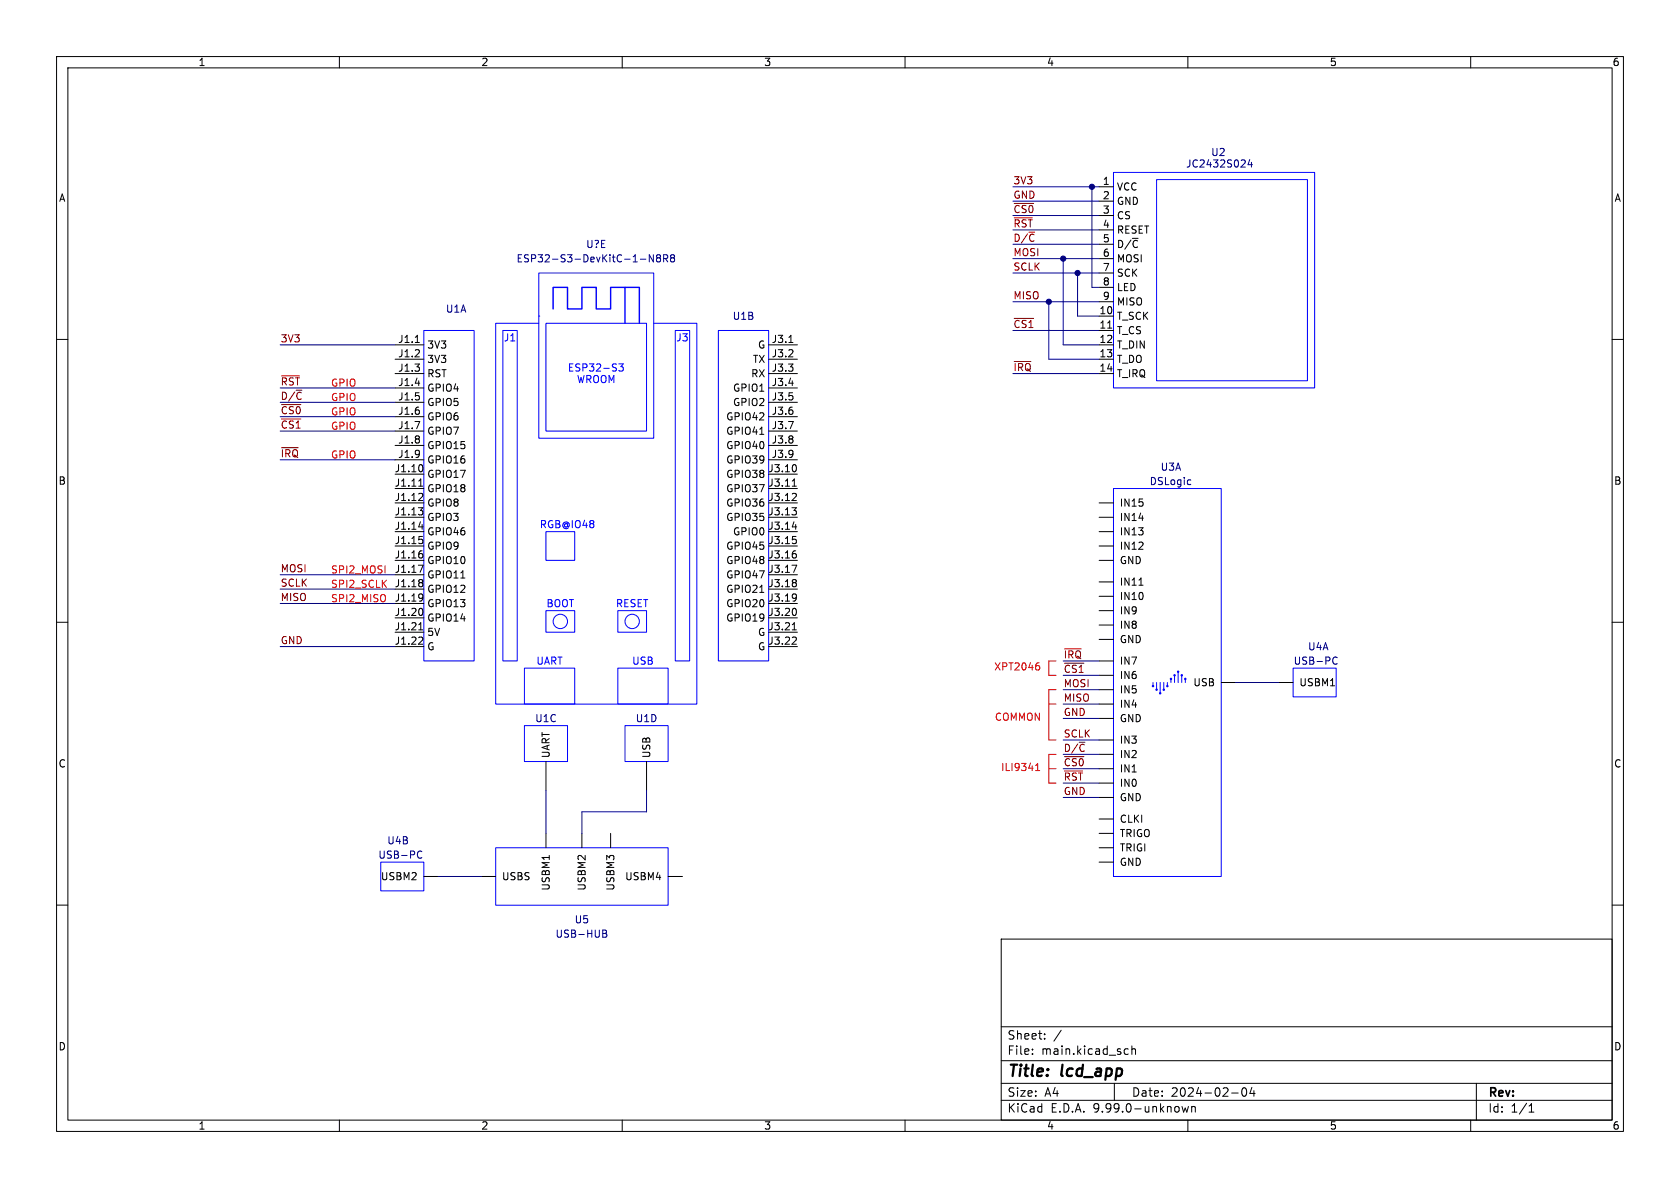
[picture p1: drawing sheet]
<svg xmlns="http://www.w3.org/2000/svg" width="297mm" height="210mm" viewBox="0 0 297 210" stroke-linecap="round" stroke-linejoin="round" font-family="sans-serif">
<g fill="none" stroke="#000" stroke-width=".18">
<path d="M10 10h277v190h-277zM12 12h273v186h-273zM60 10v2M110 10v2M160 10v2M210 10v2M260 10v2M194.3 33h2.5M194.3 35.6h2.5M194.3 38.1h2.5M194.3 40.6h2.5M194.3 43.2h2.5"/>
<path d="M194.3 45.7h2.5M194.3 48.3h2.5M194.3 50.8h2.5M194.3 53.3h2.5M194.3 55.9h2.5M194.3 58.4h2.5M195.8 58h.7M10 60h2M69.8 61h5.1M69.8 63.5h5.1M69.8 66h5.1M69.8 68.6h5.1"/>
<path d="M69.8 71.1h5.1M69.8 73.7h5.1M69.8 76.2h5.1M69.8 78.7h5.1M73.4 74.5h.8l-.5 1.3M73.4 60.5h.7M73.4 67.7h.8M134.3 76.8h.7M135.9 61h5.1M135.9 63.5h5.1M135.9 66h5.1M135.9 68.6h5.1"/>
<path d="M135.9 71.1h5.1M135.9 73.7h5.1M135.9 76.2h5.1M135.9 78.7h5.1M139.4 74.5h.8l-.5 1.3M139.5 60.5h.7M139.5 67.7h.7M194.3 61h2.5M194.3 63.5h2.5M194.3 66h2.5M285 60h2M69.8 81.3h5.1"/>
<path d="M69.8 83.8h5.1M69.8 86.4h5.1M69.8 88.9h5.1M69.8 91.4h5.1M69.8 94h5.1M69.8 96.5h5.1M69.8 99.1h5.1M74 89.8h.7l-.4 .4M74 99.9h.8l-.5 1.3M74 85.9h.7M74 93.1h.8M74.1 94.8h.6"/>
<path d="M74.3 84.9l.1-.2v1.2M74.4 97.4h.2M74.4 82.1a.79 .79 0 0 1 0 1.3M74.5 87.2l.2 .3v.3l-.7 .7h.7M74.5 90.2l.2 .3v.3l-.2 .2M74.5 95.3l.2 .3v.3l-.2 .2M74.5 97.9l.2 .2v.3l-.2 .2M74.6 92.7v.9M135.9 81.3h5.1M135.9 83.8h5.1M135.9 86.4h5.1M135.9 88.9h5.1"/>
<path d="M135.9 91.4h5.1M135.9 94h5.1M135.9 96.5h5.1M135.9 99.1h5.1M140 89.8h.8l-.4 .4M140 99.9h.8l-.5 1.3M140.1 85.9h.7M140.1 93.1h.7M140.1 94.8h.6M140.3 84.9l.1-.2v1.2M140.4 97.4h.3M140.5 82.1a.79 .79 0 0 1 0 1.3"/>
<path d="M140.5 87.2l.3 .3-.1 .3-.7 .7h.8M140.5 90.2l.3 .3v.3l-.3 .2M140.5 95.3l.3 .3v.3l-.3 .2M140.5 97.9l.3 .2v.3l-.3 .2M140.7 92.7v.9M194.3 88.9h2.5M194.3 91.4h2.5M194.3 94h2.5M194.3 96.5h2.5M194.3 99.1h2.5M10 110h2M69.8 101.6h5.1"/>
<path d="M69.8 104.1h5.1M69.8 106.7h5.1M69.8 109.2h5.1M69.8 111.8h5.1M69.8 114.3h5.1M74 111.3h.7M74.3 110.3l.1-.2v1.2M74.4 107.5a.79 .79 0 0 1 0 1.3M74.5 112.6l.2 .3v.3l-.7 .7h.7M74.5 102.5l.2 .2-.2 .3 .2 .2v.3l-.2 .2M74.5 105l.2 .1a1.03 1.03 0 0 1-.2 1.1M74.7 105.5l-.2 .3"/>
<path d="M81.5 102.2h.7M134.3 104.7h.7M135.9 101.6h5.1M135.9 104.1h5.1M135.9 106.7h5.1M135.9 109.2h5.1M135.9 111.8h5.1M135.9 114.3h5.1M140.1 111.3h.7M140.3 110.3l.1-.2v1.2M140.5 107.5a.79 .79 0 0 1 0 1.3M140.5 102.5l.3 .2-.3 .3 .3 .2v.3l-.3 .2"/>
<path d="M140.5 105l.2 .1a1.03 1.03 0 0 1-.2 1.1M140.5 112.6l.3 .3-.1 .3-.7 .7h.8M140.8 105.5l-.3 .3M194.3 102.9h2.5M194.3 105.4h2.5M194.3 108h2.5M194.3 110.5h2.5M194.3 113h2.5M194.3 116.8h2.5M194.3 119.4h2.5M201.4 103.4h.7M285 110h2"/>
<path d="M96.5 134.6v5.1M114.3 134.6v5.1M194.3 121.9h2.5M194.3 124.5h2.5M194.3 127h2.5M194.3 130.8h2.5M194.3 133.4h2.5M194.3 135.9h2.5M194.3 138.4h2.5M215.9 120.7h2.5M226.1 120.7h2.5M74.9 154.9h2.6"/>
<path d="M85.1 154.9h2.5M96.5 147.3v2.6M102.9 147.3v2.6M107.9 147.3v2.6M118.1 154.9h2.5M194.3 141h2.5M194.3 144.8h2.5M194.3 147.3h2.5M194.3 149.9h2.5M194.3 152.4h2.5M10 160h2M177 166h108v32h-108z"/>
<path d="M285 160h2M60 198v2M110 198v2M160 198v2M177 194.5h108M177 191.5h108M177 187.5h108M177 181.5h108M182.5 186.3v.1M182.5 185.5v.1M184.7 183.6v.1M184.7 182.8v.1"/>
<path d="M187.6 182.1l-1.3 2M197 191.5v3M199 185.4l.5 .1M199.5 186.3l-.5 .1M200.1 185.5l.2-.1 .4 .1v.9M200.1 184.9v1.5M209 195.6l.2 1 .3-.7 .3 .7 .3-1M210 198v2M210.7 195.6v1M210.7 195.7l.2-.1 .3 .1 .1 .9M217.7 193.2h1.2M219.7 192.4l.2-.1a.81 .81 0 0 1 .6 .6 .81 .81 0 0 1-.3 .8l-.2 .1a.81 .81 0 0 1-.3-1.4z"/>
<path d="M221.3 192.2l-.3 1.1h.9M221.7 192.8v1M260 198v2M261 191.5v6.5M270.3 196.6h.9M270.3 195.5l.4-.4v1.5"/>
</g>
<g fill="none" stroke="#00f" stroke-width=".18">
<path d="M196.8 30.5h35.6v38.1h-35.6zM204.5 31.8h26.6v35.5h-26.6zM74.9 58.4h8.9v58.4h-8.9zM88.9 58.4h2.5v58.4h-2.5zM95.2 48.3h20.4v29.2h-20.4zM95.2 55.9h.1M95.2 57.2h-7.6v67.3h35.6v-67.3h-7.6M96.5 57.2h17.8v19h-17.8zM119.4 58.4h2.5v58.4h-2.5zM127 58.4h8.9v58.4h-8.9zM100.7 64.9h.4M101.3 64.3h-.6v1.3h.6"/>
<path d="M102.2 66.4l.3 1.2 .2-.9 .3 .9 .3-1.2M102.5 64.4l-.5-.1-.2 .1v.4l.6 .3 .1 .3-.2 .2-.5-.1M103.1 65l.6-.1 .1-.1-.1-.4-.6-.1v1.3M103.7 67h.7l.1-.2-.1-.3-.7-.1v1.2M104 67l.5 .6M104.2 64.3h.8l-.4 .5 .3 .1v.6l-.2 .1-.5-.1M105 66.6l.3-.2a.43 .43 0 0 1 .5 .4v.4a.42 .42 0 0 1-.4 .5 .42 .42 0 0 1-.4-.5zM105.5 64.4l.5-.1 .2 .4-.8 .9h.8M106.3 66.6l.3-.2a.43 .43 0 0 1 .5 .4v.4a.42 .42 0 0 1-.4 .5 .42 .42 0 0 1-.4-.5zM106.7 65.1h1M107.7 67.6v-1.2l.4 .9 .4-.9v1.2M109 64.4l-.5-.1-.2 .1v.4l.6 .3 .1 .3-.3 .2-.4-.1"/>
<path d="M109.4 64.3h.8l-.4 .5 .3 .1v.6l-.2 .1-.5-.1M96.5 94h5.1v5.1h-5.1zM196.8 86.4h19.1v68.5h-19.1zM92.7 118.1h8.9v6.4h-8.9zM96.5 108h5.1v3.8h-5.1zM109.2 108h5.1v3.8h-5.1zM109.2 118.1h8.9v6.4h-8.9zM207.6 119.4v1.3M208.3 118.7v2M208.9 119.4v1.3M228.6 118.1h7.6v5.1h-7.6zM92.7 128.3h7.6v6.3h-7.6z"/>
<path d="M110.5 128.3h7.6v6.3h-7.6zM203.8 120.7v.6M204.5 120.7v1.2M205.1 120.7v1.9M205.7 120.7v1.2M206.4 120.7v.6M207 120v.7M209.5 120v.7M67.3 152.4h7.6v5.1h-7.6zM87.6 149.9h30.5v10.1h-30.5z"/>
<circle cx="99.1" cy="109.9" r="1.27"/>
<circle cx="111.8" cy="109.9" r="1.27"/>
</g>
<g fill="none" stroke="#000084" stroke-width=".18">
<path d="M179.1 33h15.2M179.1 38.1h15.2M179.1 35.6h15.2M193 33v17.8h1.3M220.9 28.2l-.3 .9h.8M221.2 28.7v.8M113.2 45.8h1M115.5 45v1.3l-.7-1.3v1.3M116.3 45.6l-.2-.3 .2-.3h.2l.3 .3-.3 .3M116.3 45.6l-.2 .2v.4l.2 .1 .4-.1 .1-.1v-.3l-.3-.2M116.3 45.6h.2M117.3 45.7l.6-.1 .1-.1v-.3l-.7-.2v1.3"/>
<path d="M117.6 45.7l.4 .6M118.8 45.6l-.3-.3 .3-.3h.2l.3 .3-.3 .3M118.8 45.6h.2M118.8 45.6l-.3 .2 .1 .4 .2 .1 .3-.1 .2-.1v-.3l-.3-.2M179.1 45.7h15.2M179.1 58.4h15.2M179.1 48.3h15.2M179.1 53.3h15.2M179.1 40.6h15.2M179.1 43.2h15.2M185.4 53.3v10.2h8.9M188 45.7v15.3h6.3"/>
<path d="M190.5 48.3v7.6h3.8M49.5 61h20.3M49.5 71.1h20.3M49.5 68.6h20.3M49.5 73.7h20.3M49.5 76.2h20.3M179.1 66h15.2M49.5 81.3h20.3M210.4 84.8l.1 .1M210.5 85.6l-.1 .1M49.5 114.3h20.3M49.5 104.1h20.3"/>
<path d="M49.5 101.6h20.3M49.5 106.7h20.3M188 116.8h6.3M188 119.4h6.3M235.7 117.2l.3 .2 .4-.1M236.4 116.3l-.4-.2-.3 .2M96.5 139.7v7.6M114.3 139.7v3.8h-11.4v3.8M188 124.5h6.3M188 127h6.3M188 121.9h6.3M188 133.4h6.3"/>
<path d="M188 138.4h6.3M188 135.9h6.3M188 130.8h6.3M218.4 120.7h7.7M73.9 151.5l.3 .2 .4-.1M74.6 150.6l-.4-.2-.3 .2M77.5 154.9h7.6M188 141h6.3M106.6 164.4l.6 .1v.3l-.2 .2M106.6 165h.4M107 165l.3 .3-.1 .3-.6 .1"/>
</g>
<path d="M97.8 54.6v-3.8h2.5v3.8h2.6v-3.8h2.5v3.8h2.5v-3.8h2.6v6.4M110.5 50.8h2.5v6.4" fill="none" stroke="#00f" stroke-width=".25"/>
<g fill="#00f" stroke="#00f" stroke-width=".18">
<circle cx="209.5" cy="120" r=".13"/>
<circle cx="208.9" cy="119.4" r=".13"/>
<circle cx="208.3" cy="118.7" r=".13"/>
<circle cx="207.6" cy="119.4" r=".13"/>
<circle cx="207" cy="120" r=".13"/>
<circle cx="206.4" cy="121.3" r=".13"/>
<circle cx="205.7" cy="121.9" r=".13"/>
<circle cx="205.1" cy="122.6" r=".13"/>
<circle cx="204.5" cy="121.9" r=".13"/>
<circle cx="203.8" cy="121.3" r=".13"/>
</g>
<path d="M179.3 36h3.4M179.3 38.5h3.2M179.3 56.3h3.4M49.8 79.1h2.9M49.8 71.5h3.4M49.8 66.4h3.2M49.8 74.1h3.4M179.3 63.9h2.9M188.2 117.2h3.4M188.2 114.7h2.9M188.2 136.3h3.2M188.2 133.8h3.4" fill="none" stroke="#840000" stroke-width=".18"/>
<path d="M183.4 117.2h.3M183.6 117.7l.2 .2v.3l-.2 .2M186.7 116.8h-1.3v2.6h1.3M183.1 136.2h.7M183.1 135.3l.3-.4v1.3M185.4 124.5h1.3M185.4 135.9h1.3M186.7 121.9h-1.3v8.9h1.3M186.7 133.4h-1.3v5h1.3" fill="none" stroke="#f00" stroke-width=".18"/>
<g fill="#000084" stroke="#000084" stroke-width=".18">
<circle cx="185.4" cy="53.3" r=".46"/>
<circle cx="188" cy="45.7" r=".46"/>
<circle cx="190.5" cy="48.3" r=".46"/>
<circle cx="193" cy="33" r=".46"/>
</g>
<g font-size="2.8">
<text x="178" y="190.9">Title:</text>
<text x="187.7" y="190.9">lcd_app</text>
</g>
<g font-size="2.1">
<text x="178" y="184">Sheet:</text>
<text x="178" y="186.7">File:</text>
<text x="184.1" y="186.7">main.kicad_sch</text>
<text x="178" y="196.9">KiCad</text>
<text x="178" y="194.1">Size:</text>
<text x="184.7" y="194.1">A4</text>
<text x="185.7" y="196.9">E.D.A.</text>
<text x="193.3" y="196.9">9.99.0-unknown</text>
<text x="200" y="194.1">Date:</text>
<text x="207" y="194.1">2024-02-04</text>
<text x="263" y="194.3">Rev:</text>
<text x="263" y="196.9">Id:</text>
<text x="267.1" y="196.9">1/1</text>
</g>
<g font-size="1.8">
<text x="35" y="11.9">1</text>
<text x="85" y="11.9">2</text>
<text x="135" y="11.9">3</text>
<text x="185" y="11.9">4</text>
<text x="235" y="11.9">5</text>
<text x="285" y="11.9">6</text>
<text x="10.3" y="35.9">A</text>
<text x="194.9" y="32.8">1</text>
<text x="194.9" y="35.3">2</text>
<text x="197.4" y="33.9">VCC</text>
<text x="285.3" y="35.9">A</text>
<text x="194.9" y="37.8">3</text>
<text x="194.9" y="40.4">4</text>
<text x="197.4" y="36.4">GND</text>
<text x="197.4" y="39">CS</text>
<text x="197.4" y="41.5">RESET</text>
<text x="194.9" y="42.9">5</text>
<text x="194.9" y="45.5">6</text>
<text x="197.4" y="44">D/~{C}</text>
<text x="197.4" y="46.6">MOSI</text>
<text x="194.9" y="48">7</text>
<text x="194.9" y="50.5">8</text>
<text x="194.9" y="53.1">9</text>
<text x="197.4" y="49.1">SCK</text>
<text x="197.4" y="51.7">LED</text>
<text x="194.3" y="55.6">10</text>
<text x="194.3" y="58.2">11</text>
<text x="197.4" y="54.2">MISO</text>
<text x="197.4" y="56.7">T_SCK</text>
<text x="197.4" y="59.3">T_CS</text>
<text x="70.3" y="60.7">J1.1</text>
<text x="70.3" y="63.2">J1.2</text>
<text x="70.3" y="65.8">J1.3</text>
<text x="75.4" y="61.8">3V3</text>
<text x="75.4" y="64.4">3V3</text>
<text x="133" y="64.4">TX</text>
<text x="133.9" y="61.8">G</text>
<text x="136.3" y="60.7">J3.1</text>
<text x="136.3" y="63.2">J3.2</text>
<text x="136.3" y="65.8">J3.3</text>
<text x="194.3" y="60.7">12</text>
<text x="194.3" y="63.2">13</text>
<text x="194.3" y="65.8">14</text>
<text x="197.4" y="61.8">T_DIN</text>
<text x="197.4" y="64.4">T_DO</text>
<text x="70.3" y="68.3">J1.4</text>
<text x="70.3" y="70.9">J1.5</text>
<text x="75.4" y="66.9">RST</text>
<text x="75.4" y="69.4">GPIO4</text>
<text x="75.4" y="72">GPIO5</text>
<text x="129.5" y="69.4">GPIO1</text>
<text x="129.5" y="72">GPIO2</text>
<text x="132.7" y="66.9">RX</text>
<text x="136.3" y="68.3">J3.4</text>
<text x="136.3" y="70.9">J3.5</text>
<text x="197.4" y="66.9">T_IRQ</text>
<text x="70.3" y="73.4">J1.6</text>
<text x="70.3" y="75.9">J1.7</text>
<text x="75.4" y="74.5">GPIO6</text>
<text x="75.4" y="77.1">GPIO7</text>
<text x="128.3" y="74.5">GPIO42</text>
<text x="128.3" y="77.1">GPIO41</text>
<text x="136.3" y="73.4">J3.6</text>
<text x="136.3" y="75.9">J3.7</text>
<text x="69.7" y="83.6">J1.10</text>
<text x="70.3" y="78.5">J1.8</text>
<text x="70.3" y="81">J1.9</text>
<text x="75.4" y="79.6">GPIO15</text>
<text x="75.4" y="82.1">GPIO16</text>
<text x="128.3" y="79.6">GPIO40</text>
<text x="128.3" y="82.1">GPIO39</text>
<text x="135.7" y="83.6">J3.10</text>
<text x="136.3" y="78.5">J3.8</text>
<text x="136.3" y="81">J3.9</text>
<text x="10.3" y="85.9">B</text>
<text x="69.7" y="86.1">J1.11</text>
<text x="69.7" y="88.6">J1.12</text>
<text x="75.4" y="84.7">GPIO17</text>
<text x="75.4" y="87.2">GPIO18</text>
<text x="75.4" y="89.8">GPIO8</text>
<text x="128.3" y="84.7">GPIO38</text>
<text x="128.3" y="87.2">GPIO37</text>
<text x="128.3" y="89.8">GPIO36</text>
<text x="135.7" y="86.1">J3.11</text>
<text x="135.7" y="88.6">J3.12</text>
<text x="197.9" y="89.8">IN15</text>
<text x="285.3" y="85.9">B</text>
<text x="69.7" y="91.2">J1.13</text>
<text x="69.7" y="93.7">J1.14</text>
<text x="75.4" y="92.3">GPIO3</text>
<text x="75.4" y="94.8">GPIO46</text>
<text x="128.3" y="92.3">GPIO35</text>
<text x="129.5" y="94.8">GPIO0</text>
<text x="135.7" y="91.2">J3.13</text>
<text x="135.7" y="93.7">J3.14</text>
<text x="197.9" y="92.3">IN14</text>
<text x="197.9" y="94.8">IN13</text>
<text x="69.7" y="96.3">J1.15</text>
<text x="69.7" y="98.8">J1.16</text>
<text x="69.7" y="101.3">J1.17</text>
<text x="75.4" y="97.4">GPIO9</text>
<text x="75.4" y="99.9">GPIO10</text>
<text x="128.3" y="97.4">GPIO45</text>
<text x="128.3" y="99.9">GPIO48</text>
<text x="135.7" y="96.3">J3.15</text>
<text x="135.7" y="98.8">J3.16</text>
<text x="135.7" y="101.3">J3.17</text>
<text x="197.9" y="97.4">IN12</text>
<text x="197.9" y="99.9">GND</text>
<text x="69.7" y="103.9">J1.18</text>
<text x="69.7" y="106.4">J1.19</text>
<text x="75.4" y="102.5">GPIO11</text>
<text x="75.4" y="105">GPIO12</text>
<text x="75.4" y="107.5">GPIO13</text>
<text x="128.3" y="102.5">GPIO47</text>
<text x="128.3" y="105">GPIO21</text>
<text x="128.3" y="107.5">GPIO20</text>
<text x="135.7" y="103.9">J3.18</text>
<text x="135.7" y="106.4">J3.19</text>
<text x="197.9" y="103.7">IN11</text>
<text x="197.9" y="106.3">IN10</text>
<text x="69.7" y="109">J1.20</text>
<text x="69.7" y="111.5">J1.21</text>
<text x="75.4" y="110.1">GPIO14</text>
<text x="75.4" y="112.6">5V</text>
<text x="128.3" y="110.1">GPIO19</text>
<text x="133.9" y="112.6">G</text>
<text x="135.7" y="109">J3.20</text>
<text x="135.7" y="111.5">J3.21</text>
<text x="197.9" y="108.8">IN9</text>
<text x="197.9" y="111.4">IN8</text>
<text x="197.9" y="113.9">GND</text>
<text x="69.7" y="114">J1.22</text>
<text x="75.4" y="115.2">G</text>
<text x="133.9" y="115.2">G</text>
<text x="135.7" y="114">J3.22</text>
<text x="197.9" y="117.7">IN7</text>
<text x="197.9" y="120.2">IN6</text>
<text x="197.9" y="122.8">IN5</text>
<text x="197.9" y="125.3">IN4</text>
<text x="210.9" y="121.5">USB</text>
<text x="229.6" y="121.5">USBM1</text>
<text x="197.9" y="127.9">GND</text>
<text x="197.9" y="131.7">IN3</text>
<text x="10.3" y="135.9">C</text>
<text x="97.4" y="134.1" transform="rotate(-90 97.4 134.1)">UART</text>
<text x="115.2" y="134.1" transform="rotate(-90 115.2 134.1)">USB</text>
<text x="197.9" y="134.2">IN2</text>
<text x="197.9" y="136.8">IN1</text>
<text x="285.3" y="135.9">C</text>
<text x="197.9" y="139.3">IN0</text>
<text x="197.9" y="141.8">GND</text>
<text x="197.9" y="145.6">CLKI</text>
<text x="197.9" y="148.2">TRIGO</text>
<text x="67.2" y="155.8">USBM2</text>
<text x="88.6" y="155.8">USBS</text>
<text x="110.4" y="155.8">USBM4</text>
<text x="197.9" y="150.7">TRIGI</text>
<text x="197.9" y="153.3">GND</text>
<text x="97.4" y="157.6" transform="rotate(-90 97.4 157.6)">USBM1</text>
<text x="103.7" y="157.6" transform="rotate(-90 103.7 157.6)">USBM2</text>
<text x="108.8" y="157.6" transform="rotate(-90 108.8 157.6)">USBM3</text>
<text x="10.3" y="185.9">D</text>
<text x="285.3" y="185.9">D</text>
<text x="35" y="199.9">1</text>
<text x="85" y="199.9">2</text>
<text x="135" y="199.9">3</text>
<text x="185" y="199.9">4</text>
<text x="235" y="199.9">5</text>
<text x="285" y="199.9">6</text>
</g>
<g font-size="1.8" fill="#000084">
<text x="209.6" y="29.8">JC2432S024</text>
<text x="214" y="27.8">U2</text>
<text x="91.2" y="46.6">ESP32-S3-DevKitC-1-N8R8</text>
<text x="103.5" y="44">U?E</text>
<text x="78.7" y="55.5">U1A</text>
<text x="129.4" y="56.7">U1B</text>
<text x="205.1" y="83.4">U3A</text>
<text x="203.2" y="86">DSLogic</text>
<text x="228.6" y="117.7">USB-PC</text>
<text x="231.1" y="115.2">U4A</text>
<text x="94.5" y="127.9">U1C</text>
<text x="112.3" y="127.9">U1D</text>
<text x="68.4" y="149.5">U4B</text>
<text x="66.8" y="152">USB-PC</text>
<text x="98.1" y="166">USB-HUB</text>
<text x="101.5" y="163.4">U5</text>
</g>
<g font-size="1.8" fill="#840000">
<text x="179.1" y="32.7">3V3</text>
<text x="179.1" y="35.2">GND</text>
<text x="179.1" y="37.8">~{CS0}</text>
<text x="179.1" y="40.3">~{RST}</text>
<text x="179.1" y="45.4">MOSI</text>
<text x="179.1" y="42.8">D/~{C}</text>
<text x="179.1" y="47.9">SCLK</text>
<text x="179.1" y="53">MISO</text>
<text x="179.1" y="58.1">~{CS1}</text>
<text x="49.5" y="60.6">3V3</text>
<text x="179.1" y="65.7">~{IRQ}</text>
<text x="49.5" y="68.2">~{RST}</text>
<text x="49.5" y="70.8">D/~{C}</text>
<text x="49.5" y="73.3">~{CS0}</text>
<text x="49.5" y="75.9">~{CS1}</text>
<text x="49.5" y="80.9">~{IRQ}</text>
<text x="49.5" y="101.3">MOSI</text>
<text x="49.5" y="103.8">SCLK</text>
<text x="49.5" y="106.3">MISO</text>
<text x="49.5" y="114">GND</text>
<text x="188" y="119">~{CS1}</text>
<text x="188" y="116.5">~{IRQ}</text>
<text x="188" y="121.6">MOSI</text>
<text x="188" y="124.1">MISO</text>
<text x="188" y="130.5">SCLK</text>
<text x="188" y="126.7">GND</text>
<text x="188" y="133">D/~{C}</text>
<text x="188" y="135.5">~{CS0}</text>
<text x="188" y="138.1">~{RST}</text>
<text x="188" y="140.6">GND</text>
</g>
<g font-size="1.8" fill="#00f">
<text x="89" y="60.6">J1</text>
<text x="119.5" y="60.6">J3</text>
<text x="95.3" y="93.6">RGB@IO48</text>
<text x="96.5" y="107.5">BOOT</text>
<text x="108.8" y="107.5">RESET</text>
<text x="94.7" y="117.7">UART</text>
<text x="111.7" y="117.7">USB</text>
</g>
<g font-size="1.8" fill="#f00">
<text x="58.4" y="68.6">GPIO</text>
<text x="58.4" y="71.1">GPIO</text>
<text x="58.4" y="73.6">GPIO</text>
<text x="58.4" y="76.2">GPIO</text>
<text x="58.4" y="81.3">GPIO</text>
<text x="58.4" y="101.6">SPI2_MOSI</text>
<text x="58.4" y="106.7">SPI2_MISO</text>
<text x="58.4" y="104.1">SPI2_SCLK</text>
<text x="175.7" y="118.7">XPT2046</text>
<text x="175.8" y="127.6">COMMON</text>
<text x="176.9" y="136.5">ILI9341</text>
</g>
</svg>
